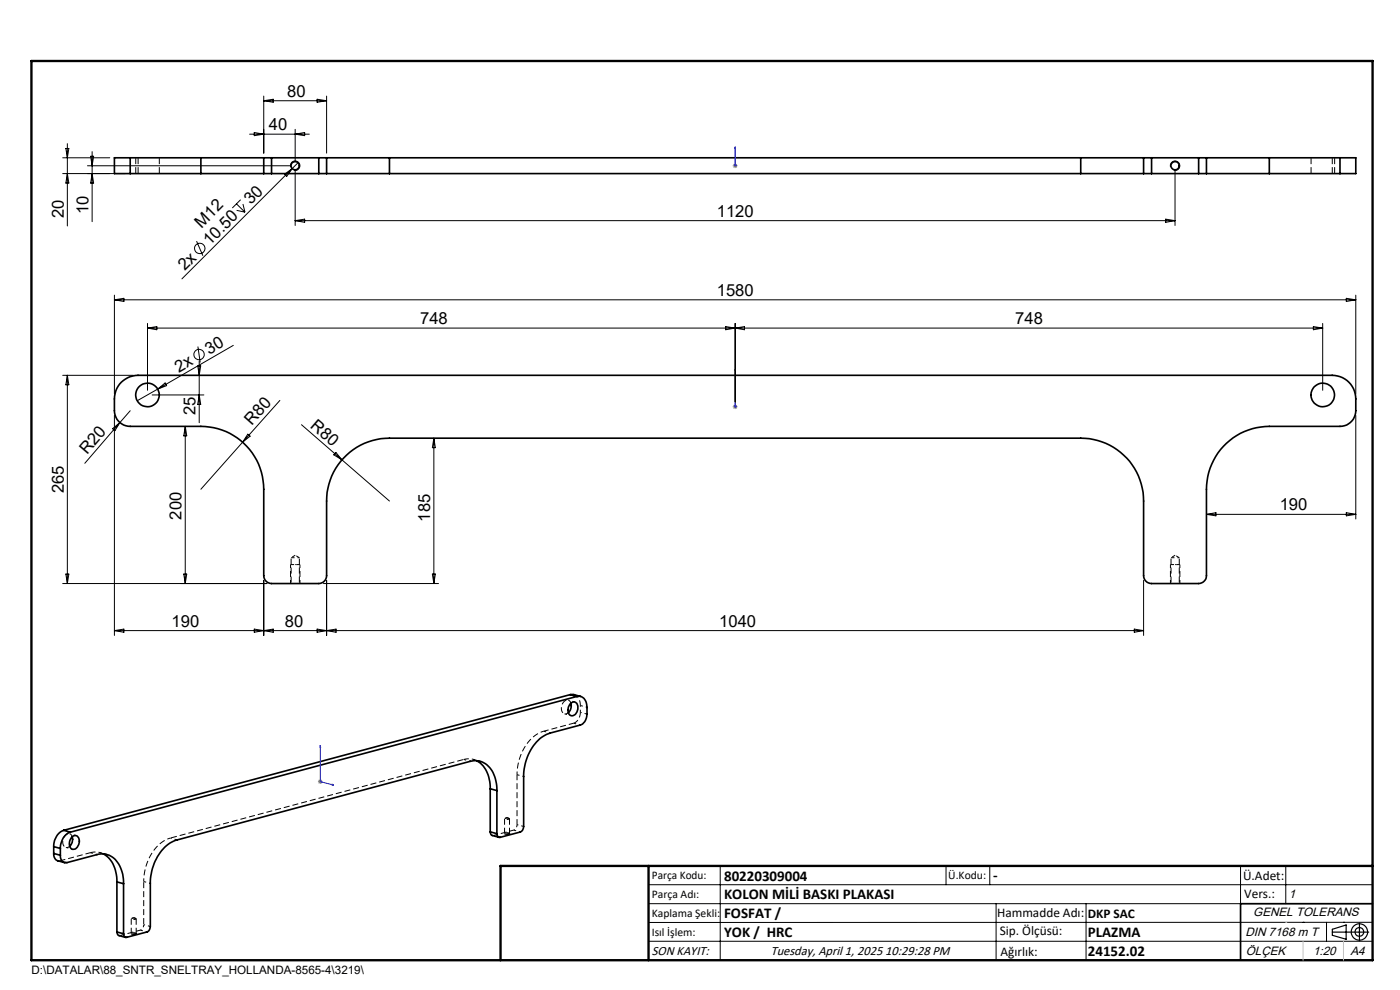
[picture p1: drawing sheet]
<svg xmlns="http://www.w3.org/2000/svg" width="297mm" height="210mm" viewBox="0 0 297 210" stroke-linecap="round" stroke-linejoin="round" font-family="sans-serif">
<path d="M63.5 118.3h-1.7M250.2 118.3h-1.8" fill="none" stroke="#000" stroke-width=".21" stroke-dasharray="1.3 .6" stroke-dashoffset=".9" stroke-linecap="butt"/>
<path d="M61.8 118.3v5.5M248.4 118.3v5.5M63.5 123.8v-5.5M250.2 123.8v-5.5" fill="none" stroke="#000" stroke-width=".21" stroke-dasharray="1.3 .6" stroke-dashoffset="-.2" stroke-linecap="butt"/>
<g fill="none" stroke="#000" stroke-width=".21" stroke-dasharray="1.3 .6" stroke-dashoffset=".5" stroke-linecap="butt">
<path d="M61.6 119.8h1M61.6 119.8v4M62.6 117.8l-.8 .5M63.5 118.3l-.9-.5M248.3 119.8h1M248.3 119.8v4M249.3 117.8l-.9 .5M250.2 118.3l-.9-.5M63.6 123.8v-4M250.3 123.8v-4M107.9 173.6l.2 .1-.4 .1-.7-.1 .9-.1M107.9 176.7l.2 .2-.4 .1-.7-.2 .9-.1"/>
<path d="M28.7 194.8l.2 .1-.4 .1-.7-.1 .9-.1M28.7 198l.2 .1-.3 .1-.8-.1 .9-.1"/>
</g>
<g fill="none" stroke="#000" stroke-width=".35">
<path d="M27.6 33.5h-3.3v3.3h3.3M27.6 33.5h15M27.6 36.8h15M27.6 33.5v3.3M42.6 33.5h13.4M42.6 36.8h13.4M42.6 33.5v3.3M56 33.5h1.6M56 36.8h1.6M56 33.5v3.3M57.6 33.5v3.3M57.6 33.5h10"/>
<path d="M57.6 36.8h10M67.6 33.5h1.7M67.6 36.8h1.7M67.6 33.5v3.3M69.3 33.5h13.3M69.3 36.8h13.3M69.3 33.5v3.3M82.6 33.5h146.7M82.6 36.8h146.7M82.6 33.5v3.3M229.3 33.5h13.3M229.3 36.8h13.3"/>
<path d="M229.3 33.5v3.3M242.6 33.5h1.7M242.6 36.8h1.7M242.6 33.5v3.3M244.3 33.5v3.3M244.3 33.5h10M244.3 36.8h10M254.3 33.5h1.6M254.3 36.8h1.6M254.3 33.5v3.3M255.9 33.5h13.4M255.9 36.8h13.4"/>
<path d="M255.9 33.5v3.3M269.3 33.5h15M269.3 36.8h15M269.3 33.5v3.3M284.3 33.5h3.3v3.3h-3.3M284.3 33.5v3.3M25.8 81.1l1.8-1.2 1.7-.3h253.3a5 5 0 0 1 5 5v2.5a3.4 3.4 0 0 1-3.3 3.3h-15a13.4 13.4 0 0 0-13.4 13.4v18.3a1.69 1.69 0 0 1-1.6 1.7h-10a1.69 1.69 0 0 1-1.7-1.7v-15.8a13.3 13.3 0 0 0-13.3-13.4h-146.7a13.4 13.4 0 0 0-13.3 13.4v15.8a1.69 1.69 0 0 1-1.7 1.7h-10a1.69 1.69 0 0 1-1.6-1.7v-18.3a13.4 13.4 0 0 0-13.4-13.4h-15a3.4 3.4 0 0 1-3.3-3.3 10 10 0 0 1 .3-4.1l.4-1.1zM121 147.3h.7l1.5 .4M121 147.3l1.4 .4M121 147.3l-107.5 28.8M121 149.2a.93 .93 0 0 1 1.2-.1 .93 .93 0 0 1 .4 1.1 1.29 1.29 0 0 1-1.7 1.5 1.79 1.79 0 0 1 .1-2.5zM121.1 149.1a2.11 2.11 0 0 1-.5 2.1"/>
<path d="M122.4 147.7a1.81 1.81 0 0 1 2.1 2v1.8a2.41 2.41 0 0 1-1.4 2.3l-6.4 1.7a8.9 8.9 0 0 0-5.4 7.1l-.2 1.6v11.1a1.23 1.23 0 0 1-.7 1.2l-4.3 1.1a.64 .64 0 0 1-.7-.8M122.4 147.7l-107.5 28.8M11.4 179.6l1.4 .4M11.4 179.6v1.4M12.8 180v1.4M13.5 176.1a3.6 3.6 0 0 0-2.1 3.5M13.5 176.1l1.4 .4M14.9 176.5a3.5 3.5 0 0 0-2.1 3.5M15.2 177.7a.93 .93 0 0 1 1.1-.4 .93 .93 0 0 1 .5 1.1 1.34 1.34 0 0 1-1.7 1.6 1.88 1.88 0 0 1 .1-2.3zM15.3 177.5a2.02 2.02 0 0 1-.5 2M101.1 161.4a6.4 6.4 0 0 1 2.9 5.9M104 176.5l.3 .7 1.6 .4"/>
<path d="M104 167.3l1.4 .4M104 176.5l1.4 .3M104 167.3v9.2M105.4 167.7a6.1 6.1 0 0 0-3.4-6.2l-1.1-.1-1.1 .1-62.3 16.7a8.7 8.7 0 0 0-5.4 7.1l-.2 1.6v9.7a1.23 1.23 0 0 1-.7 1.1l-4.3 1.1a.63 .63 0 0 1-.7-.7M105.4 167.7v9.1M11.4 181a1.46 1.46 0 0 0 .9 1.6l1.4 .4M11.4 181l1.4 .4M12.8 181.4a1.28 1.28 0 0 0 1.4 1.6l6.4-1.7a4.2 4.2 0 0 1 5.2 3.2l.2 .9 .2 2.1M21.9 181.1a6.2 6.2 0 0 1 2.9 6M24.8 197.7l.3 .7 1.6 .5M24.8 187.1l1.4 .4M24.8 197.7l1.4 .4"/>
<path d="M24.8 187.1v10.6M26.2 187.5v10.6M291.2 191.7h-28v12"/>
<circle cx="62.6" cy="35.1" r=".87"/>
<circle cx="249.3" cy="35.1" r=".87"/>
<circle cx="31.3" cy="83.8" r="2.51"/>
<circle cx="280.6" cy="83.8" r="2.49"/>
</g>
<path d="M28.8 33.5v3.3M29.3 36.8v-3.3M33.8 36.8v-3.3M278.1 33.5v3.3M282.6 33.5v3.3M283.1 36.8v-3.3M36.1 177.8l62.3-16.7M30.5 196.1v-9.1" fill="none" stroke="#000" stroke-width=".21" stroke-dasharray="1.3 .6" stroke-dashoffset="-.1" stroke-linecap="butt"/>
<g fill="none" stroke="#000" stroke-width=".21" stroke-dasharray="1.3 .6" stroke-dashoffset=".7" stroke-linecap="butt">
<path d="M115.3 155.1l1.5 .4M119.8 151.4l1.4 .4M121.7 153.4l1.4 .4M122 148.9l-1.5-.4M123.1 149.7l1.4 .3M123.1 151.1v-1.4M124.5 151.5l-1.4-.4M14 179.8l1.4 .3M16.2 177.2l-1.4-.3M37.6 178.1l-1.5-.3M98.4 161.1l1.4 .4M101.9 161.5l-1.5-.4"/>
<path d="M106.1 177.6l-1.4-.4M109 176.1l1.4 .4M109.7 164.3l1.4 .4M109.7 174.9a1.19 1.19 0 0 1-.7 1.2M111.1 175.3l-1.4-.4M14.2 183l-1.4-.4M19.2 180.9l1.4 .4M22.7 181.2l-1.5-.3M27 198.8l-1.5-.4M29.8 197.3l1.4 .4M30.5 187l1.4 .4M30.5 196.1a1.19 1.19 0 0 1-.7 1.2"/>
<path d="M31.9 196.5l-1.4-.4"/>
</g>
<g fill="none" stroke="#000" stroke-width=".21" stroke-dasharray="1.3 .6" stroke-linecap="butt">
<path d="M62.6 119.8h.3M249.3 119.8h.2M104.7 177.2h-.2M107 173.7v3.1M107.6 173.4l-.5 .2M108 173.6l-.4-.2M108.1 176.8v-3.1M12.8 182.6h-.5M25.5 198.4h-.2M27.8 194.9v3.2M28.4 194.6l-.5 .2M28.8 194.8l-.4-.2"/>
<path d="M28.9 198.1v-3.2"/>
</g>
<path d="M115.3 155.1a9.2 9.2 0 0 0-5.6 8.2v1M121.1 149.1a.92 .92 0 0 0-.9-.6 .92 .92 0 0 0-.9 .8 1.33 1.33 0 0 0 .7 2.1l.6-.2M15.3 177.5a.92 .92 0 0 0-.9-.7 .92 .92 0 0 0-.9 .8 1.33 1.33 0 0 0 .7 2.2l.6-.3M36.1 177.8a9.2 9.2 0 0 0-5.6 8.1v1.1" fill="none" stroke="#000" stroke-width=".21" stroke-dasharray="1.3 .6" stroke-dashoffset=".6" stroke-linecap="butt"/>
<path d="M121.7 153.4l-6.4 1.7M101.1 161.3a3.9 3.9 0 0 0-2.7-.2M19.2 180.9l-6.4 1.7M21.9 181.1a3.9 3.9 0 0 0-2.7-.2" fill="none" stroke="#000" stroke-width=".21" stroke-dasharray="1.3 .6" stroke-dashoffset=".2" stroke-linecap="butt"/>
<path d="M104.7 177.2l4.3-1.1M108 177l.1-.2-.5-.1a.41 .41 0 0 0-.6 .2l1 .1M25.5 198.4l4.3-1.1M28.8 198.2l.2-.2-.6-.1a.41 .41 0 0 0-.6 .2l1 .1" fill="none" stroke="#000" stroke-width=".21" stroke-dasharray="1.3 .6" stroke-dashoffset=".3" stroke-linecap="butt"/>
<path d="M121.8 147.3a2.18 2.18 0 0 1 1.3 2.4M123.1 151.1a2.42 2.42 0 0 1-1.4 2.3M109.7 164.3v10.6" fill="none" stroke="#000" stroke-width=".21" stroke-dasharray="1.3 .6" stroke-dashoffset=".1" stroke-linecap="butt"/>
<g fill="none" stroke="#000" stroke-width=".21">
<path d="M13.3 36.8h13.3M13.3 33.5h10M14 31.5h.6l-.3 2zM14.3 30.5v17.4M14.3 36.8l.3 2h-.6zM18.6 35.2h43M19.2 33.2h.7l-.4 2zM19.5 36.8l.4 2h-.7zM19.5 32.2v14.8M53 28.5h12.6M53.9 28.1l2.1 .4-2.1 .3zM56 20.4v12.1"/>
<path d="M56 21.4l2-.3v.6zM56 21.4h13.3M60.4 37l1.6-1.2-1.2 1.6zM61.7 35.4a.99 .99 0 0 1 .8-1.2 .99 .99 0 0 1 1.1 1 .99 .99 0 0 1-1.2 .9M62.6 27.4v6.7M62.6 36.2v11.6M62.6 28.5l2-.4v.7zM63.2 34.5l-24.6 24.7M67.3 21.1l2 .3-2 .3zM69.3 20.4v12.1M248.3 35.4a.99 .99 0 0 1 .9-1.2 .99 .99 0 0 1 1.1 1 .99 .99 0 0 1-1.3 .9M249.3 36.2v11.6"/>
<path d="M41.7 51.1l1.3 3.1M50.2 43.2l1.8 1.8M50.2 44.6l1.8 .4M51 42.4l-1.7 1.7M51.5 43.3l.5 1.7M62.6 46.8l2-.3v.7zM62.6 46.8h186.7M247.3 46.5l2 .3-2 .4zM13.3 79.6h15M14.3 79.6v44.2M14.3 79.6l.3 2h-.6zM24.3 62.6v21"/>
<path d="M24.3 63.6h263.3M24.3 63.6l2-.3v.7zM31.3 68.6v14.2M31.3 69.6h249.3M31.3 69.6l2-.3v.6zM41.9 77.6h.7l-.3 2zM42 73.5l.5 3.4M42.3 76.6v13.1M49.5 73.3l-16.1 9.2M154 69.3l2 .3-2 .3zM156 68.6v16.7M156 69.6l1.9-.3v.6z"/>
<path d="M278.6 69.3l2 .3-2 .3zM280.6 68.6v14.2M285.6 63.3l2 .3-2 .4zM287.6 62.6v21M23.9 90.9l1.5-1.3-1 1.8zM24.3 88.1v46.7M25.4 89.6l-7.4 8.7M27.6 87.1l-2.2 2.5M32.3 83.8h11M33.4 82.5l-4.3 2.5M33.4 82.5l1.6-1.3 .3 .6zM39.3 90.4v33.4"/>
<path d="M39.3 90.4l.3 2.1h-.6zM42.3 83.8l.3 2h-.7zM51.5 93.8l-8.9 10M52.6 92.1l.5 .4-1.6 1.3zM59.4 84.9l-7.9 8.9M64 90.1l18.6 16.2M71.3 96l1.2 1.5-1.7-1zM92 92.9v30.9M92 92.9l.4 2.1h-.7zM287.6 88.1v22M255.9 109.1h31.7M255.9 109.1l2.1-.3v.6z"/>
<path d="M285.6 108.8l2 .3-2 .3zM13.3 123.8h43.3M14 121.8h.6l-.3 2zM24.3 133.8l2-.4v.7zM24.3 133.8h218.3M39 121.8h.6l-.3 2zM53.9 133.4l2.1 .4-2.1 .3zM56 123.1v11.7M56 133.8l2-.4v.7zM67.3 133.4l2 .4-2 .3zM68.6 123.8h24.4M69.3 123.1v11.7"/>
<path d="M69.3 133.8l2-.4v.7zM91.7 121.8h.7l-.4 2zM240.6 133.4l2 .4-2 .3zM242.6 123.1v11.7M137.6 187.7h153.6M137.6 191.7h153.6M137.6 199.7h153.6M152.8 183.7v20M200.7 183.7v4M210 183.7v4M211.3 191.7v12M230.4 191.7v12"/>
<path d="M263.2 183.7v20M272.8 183.7v8M276.4 195.6h.1M281.4 195.6v4.1M285 195.6h.1M291.2 195.6l-153.6 .1"/>
<circle cx="42.4" cy="52.7" r="1.11"/>
<circle cx="42.2" cy="75.2" r="1.1"/>
</g>
<path d="M62.9 119.8h.7M249.5 119.8h.8" fill="none" stroke="#000" stroke-width=".21" stroke-dasharray="1.3 .6" stroke-dashoffset=".4" stroke-linecap="butt"/>
<g fill="none" stroke="#000" stroke-width=".25">
<path d="M282.6 197.7h7.8M282.6 197.1l3-.9v3l-3-.8zM288.4 195.8v3.8M106.2 203.7h185"/>
<circle cx="288.4" cy="197.7" r="1.74"/>
<circle cx="288.4" cy="197.7" r=".93"/>
</g>
<path d="M156 31.1v.5v-.5M156 35.1v.2zM156 35.2h.1M156 31.1v4.1M156 78.3v.4v-.4M156 78.3v8M156 86.2v.2zM156 86.3h.1M67.9 158.1l.1 .4h-.1zM67.9 158.1v7.7l2.9 .7M70.5 166.4l.3 .1-.3 .1z" fill="none" stroke="#00f" stroke-width=".21"/>
<path d="M155.4 35.2h1.1M155.6 34.8l.7 .7M156 34.6v1.1M156.3 34.8l-.7 .7M155.4 86.3h1.1M155.6 85.9l.7 .7M156 85.8v1M156.3 85.9l-.7 .7M67.5 165.8h.9M67.6 165.4l.7 .7M67.9 165.3v1M68.3 165.4l-.7 .7" fill="none" stroke="#808080" stroke-width=".21"/>
<path d="M6.7 12.9h284.5v190.8h-284.5zM137.6 183.7v20M291.2 183.7h-185v20" fill="none" stroke="#000" stroke-width=".5"/>
<path d="M276.4 199.7v4M285 199.7v4" fill="none" stroke="#c0c0c0" stroke-width=".21"/>
<path d="M272.8 195.6h.1" fill="none" stroke="#c0c0c0" stroke-width=".25"/>
<g fill="#00f">
<path d="M156 86.2v.2zM156 78.3v.4z"/>
<path d="M156 31.1v.5zM156 35.1v.2zM70.5 166.4l.3 .1-.3 .1zM67.9 158.1l.1 .4h-.1z"/>
</g>
<g font-size="3.5">
<text x="60.9" y="20.6">80</text>
<text x="57" y="27.6">40</text>
<text x="13.5" y="46.3" transform="rotate(-90 13.5 46.3)">20</text>
<text x="18.8" y="45.4" transform="rotate(-90 18.8 45.4)">10</text>
<text x="53.2" y="43.5" transform="rotate(-45 53.2 43.5)">30</text>
<text x="152.1" y="46">1120</text>
<text x="42.7" y="48.5" transform="rotate(-45 42.7 48.5)">M12</text>
<text x="44.5" y="52.2" transform="rotate(-45 44.5 52.2)">10.50</text>
<text x="39.2" y="57.5" transform="rotate(-45 39.2 57.5)">2x</text>
<text x="152.1" y="62.8">1580</text>
<text x="89.1" y="68.8">748</text>
<text x="215.4" y="68.8">748</text>
<text x="44.4" y="75.3" transform="rotate(-30 44.4 75.3)">30</text>
<text x="37.9" y="79" transform="rotate(-30 37.9 79)">2x</text>
<text x="41.5" y="88.1" transform="rotate(-90 41.5 88.1)">25</text>
<text x="53.5" y="90.4" transform="rotate(-48 53.5 90.4)">R80</text>
<text x="65.7" y="90.5" transform="rotate(41 65.7 90.5)">R80</text>
<text x="18.5" y="96.6" transform="rotate(-49 18.5 96.6)">R20</text>
<text x="13.5" y="104.6" transform="rotate(-90 13.5 104.6)">265</text>
<text x="38.5" y="110.2" transform="rotate(-90 38.5 110.2)">200</text>
<text x="91.3" y="110.6" transform="rotate(-90 91.3 110.6)">185</text>
<text x="271.5" y="108.3">190</text>
<text x="36.4" y="133">190</text>
<text x="60.5" y="133">80</text>
<text x="152.6" y="133">1040</text>
</g>
<g font-size="3.2">
<text x="153.6" y="190.8">KOLON MİLİ BASKI PLAKASI</text>
<text x="153.6" y="186.8">80220309004</text>
<text x="210.7" y="186.6">-</text>
<text x="153.6" y="194.8">FOSFAT /</text>
<text x="153.6" y="198.8">YOK / HRC</text>
<text x="230.8" y="198.7">PLAZMA</text>
<text x="230.8" y="202.8">24152.02</text>
</g>
<g font-size="2.8">
<text x="263.7" y="186.7">Ü.Adet:</text>
<text x="263.9" y="190.5">Vers.:</text>
<text x="211.5" y="194.5">Hammadde Adı:</text>
<text x="230.8" y="194.7">DKP SAC</text>
<text x="138.3" y="202.6">SON KAYIT:</text>
<text x="163.5" y="202.6">Tuesday, April 1, 2025 10:29:28 PM</text>
<text x="212.1" y="198.4">Sip. Ölçüsü:</text>
<text x="212.2" y="202.7">Ağırlık:</text>
</g>
<g font-size="2.6">
<text x="273.4" y="190.4">1</text>
<text x="265.9" y="194.4">GENEL TOLERANS</text>
<text x="264.2" y="198.5">DIN 7168 m T</text>
<text x="264.3" y="202.6">ÖLÇEK</text>
<text x="278.5" y="202.6">1:20</text>
<text x="286.5" y="202.6">A4</text>
</g>
<g font-size="2.5">
<text x="138.3" y="186.4">Parça Kodu:</text>
<text x="138.3" y="190.5">Parça Adı:</text>
<text x="201.2" y="186.5">Ü.Kodu:</text>
<text x="138.3" y="194.5">Kaplama Şekli:</text>
<text x="138.3" y="198.6">Isıl İşlem:</text>
<text x="6.7" y="206.7">D:\DATALAR\88_SNTR_SNELTRAY_HOLLANDA-8565-4\3219\</text>
</g>
</svg>
